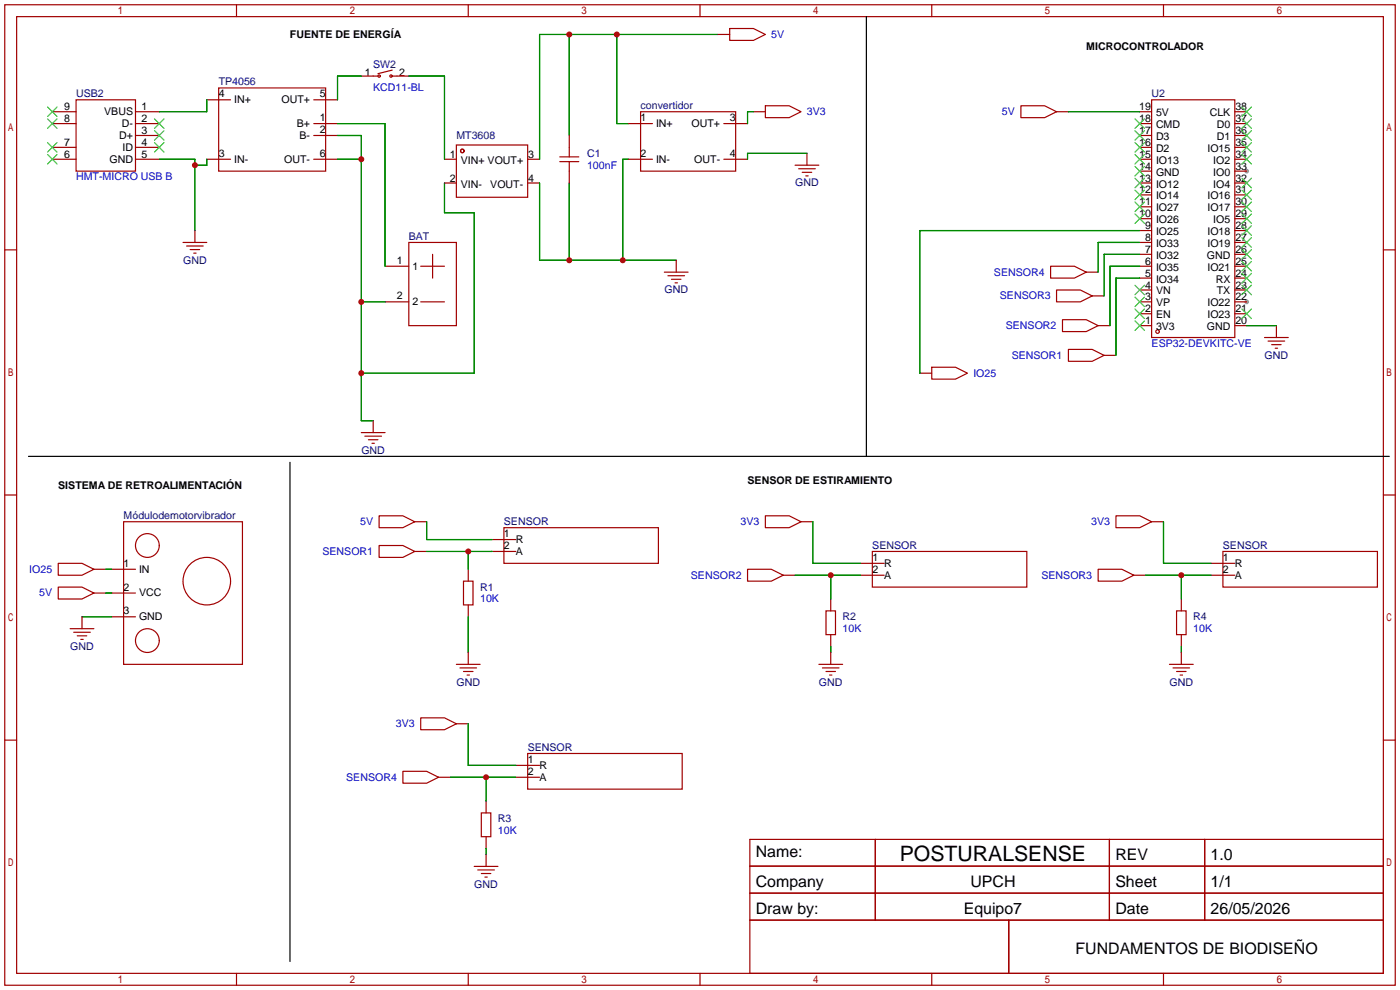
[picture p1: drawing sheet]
<svg xmlns="http://www.w3.org/2000/svg" width="299mm" height="212mm" viewBox="0 0 299 212" stroke-linecap="round" stroke-linejoin="round" font-family="sans-serif">
<g fill="#999">
<circle cx="266.4" cy="64.5" r=".51"/>
<circle cx="266.4" cy="36.6" r=".51"/>
</g>
<g fill="none" stroke="#a10000" stroke-width=".25">
<path d="M1 1h297.2v209.6h-297.2zM3.6 3.6h292.1v204.4h-292.1zM46.7 18.8h22.9v17.8h-22.9zM50.5 1v2.6M77.2 16.3h3.6M83.8 15l-3 .7M83.8 16.3h3.6M100.1 1v2.6M149.6 1v2.6M153.4 7.4h2.6M156 6.1h5l2.6 1.3-2.6 1.2h-5zM199.1 1v2.6"/>
<path d="M248.7 1v2.6M11.2 34h5.1M11.2 31.5h5.1M11.2 26.4h5.1M11.2 23.9h5.1M16.3 21.3h12.7v15.3h-12.7zM29 34h5M29 31.5h5M29 29h5M29 26.4h5M29 23.9h5M44.2 34h5.1"/>
<path d="M44.2 21.3h5.1M67.1 34h5M67.1 29h5M67.1 26.4h5M67.1 21.3h5M95 39.1h2.5M95 34h2.5M97.5 31h15.3v11.2h-15.3zM112.8 39.1h2.5M112.8 34h2.5M119.6 33.5h4.1M119.6 34.5h4.1"/>
<path d="M121.7 29v4.5M121.7 34.5v4.6M134.4 34h5M134.4 26.4h5M136.9 23.9h20.3v12.7h-20.3zM154.7 34h5.1M154.7 26.4h5.1M161 23.9h2.6M163.6 22.6h5.1l2.5 1.3-2.5 1.2h-5.1zM169.9 35.3h5.1M170.7 36.1h3.5M171.4 36.8h2.1"/>
<path d="M172.2 37.6h.5M172.5 32.8v2.5M218.2 22.6h5.1l2.5 1.3-2.5 1.2h-5.1zM225.8 23.9h2.5M243.6 39.1h2.5M243.6 36.6h2.5M243.6 34h2.5M243.6 31.5h2.5M243.6 29h2.5M243.6 26.4h2.5M243.6 23.9h2.5M246.1 21.3h17.8v50.8h-17.8z"/>
<path d="M263.9 39.1h2.5M263.9 36.6h2.5M263.9 34h2.5M263.9 31.5h2.5M263.9 29h2.5M263.9 26.4h2.5M263.9 23.9h2.5M1 53.4h2.6M39.1 51.8h5.1M39.9 52.6h3.5M40.6 53.3h2.1M41.4 54.1h.5"/>
<path d="M41.7 49.3v2.5M82.3 56.9h5.1M87.4 51.8h10.1v17.8h-10.1zM89.9 56.9h5.1M92.5 54.4v5M142 58.2h5.1M142.7 58.9h3.6M143.5 59.7h2M144.5 55.6v2.6M224.5 56.9h5.1l2.6 1.3-2.6 1.2h-5.1zM232.2 58.2h2.5M243.6 59.4h2.5"/>
<path d="M243.6 56.9h2.5M243.6 54.4h2.5M243.6 51.8h2.5M243.6 49.3h2.5M243.6 46.7h2.5M243.6 44.2h2.5M243.6 41.7h2.5M263.9 59.4h2.5M263.9 56.9h2.5M263.9 54.4h2.5M263.9 51.8h2.5M263.9 49.3h2.5"/>
<path d="M263.9 46.7h2.5M263.9 44.2h2.5M263.9 41.7h2.5M295.7 53.4h2.5M82.3 64.5h5.1M89.9 64.5h5.1M144.3 60.5h.5M196.6 79.8h2.5M199.1 78.5h5.1l2.6 1.3-2.6 1.2h-5.1zM225.8 62h5.1l2.5 1.2-2.5 1.3h-5.1zM227.1 68.3h5.1l2.5 1.3-2.5 1.3h-5.1zM228.3 74.7h5.1l2.6 1.2-2.6 1.3h-5.1z"/>
<path d="M233.4 63.2h2.6M234.7 69.6h2.5M236 75.9h2.5M243.6 69.6h2.5M243.6 67.1h2.5M243.6 64.5h2.5M243.6 62h2.5M263.9 69.6h2.5M263.9 67.1h2.5M263.9 64.5h2.5M263.9 62h2.5M270.3 72.1h5"/>
<path d="M271 72.9h3.6M271.8 73.7h2M272.5 74.4h.5M272.8 69.6v2.5M77.2 92.5h5.1M78 93.2h3.5M78.7 94h2.1M79.5 94.7h.5M79.8 89.9v2.6M1 105.8h2.6M26.4 111.5h25.4v30.5h-25.4zM81 110.2h5.1l2.5 1.3-2.5 1.3h-5.1z"/>
<path d="M81 116.6h5.1l2.5 1.3-2.5 1.2h-5.1zM88.6 117.9h2.6M88.6 111.5h2.6M105.2 115.3h5M105.2 117.9h5M107.7 112.8h33v7.6h-33zM163.6 110.2h5.1l2.5 1.3-2.5 1.3h-5.1zM171.2 111.5h2.5M186.4 117.9h33.1v7.6h-33.1zM238.5 110.2h5.1l2.5 1.3-2.5 1.3h-5.1zM246.1 111.5h2.6M261.4 117.9h33v7.6h-33z"/>
<path d="M295.7 105.8h2.5M12.4 125.5h5.1l2.6 1.2-2.6 1.3h-5.1zM12.4 120.4h5.1l2.6 1.3-2.6 1.2h-5.1zM15 134.4h5.1M15.7 135.1h3.6M16.5 135.9h2M17.3 136.7h.5M17.5 131.8v2.6M20.1 121.7h2.5M20.1 126.7h2.5M23.9 121.7h5.1M23.9 126.7h5.1"/>
<path d="M23.9 131.8h5.1M99.1 124.2h2v5.1h-2zM100.1 121.7v2.5M100.1 129.3v2.5M100.1 139.4v2.6M159.8 121.7h5l2.6 1.2-2.6 1.3h-5zM167.4 122.9h2.5M176.5 130.6h2.1v5h-2.1zM177.5 128v2.6M177.5 135.6v2.6M177.5 139.4v2.6M183.9 120.4h5.1"/>
<path d="M183.9 122.9h5.1M234.7 121.7h5.1l2.5 1.2-2.5 1.3h-5.1zM242.3 122.9h2.6M251.5 130.6h2v5h-2zM252.5 128v2.6M252.5 135.6v2.6M252.5 139.4v2.6M258.8 120.4h5.1M258.8 122.9h5.1M1 158.2h2.6M89.9 153.4h5.1l2.5 1.3-2.5 1.3h-5.1zM97.5 142h5.1"/>
<path d="M97.5 154.7h2.6M98.3 142.7h3.6M99.1 143.5h2M99.8 144.3h.5M175 142h5.1M175.8 142.7h3.5M176.5 143.5h2.1M177.3 144.3h.5M249.9 142h5.1M250.7 142.7h3.6M251.5 143.5h2M252.2 144.3h.5"/>
<path d="M295.7 158.2h2.5M86.1 164.8h5.1l2.5 1.3-2.5 1.3h-5.1zM93.7 166.1h2.6M102.9 173.7h2v5.1h-2zM103.9 171.2v2.5M103.9 178.8v2.6M110.2 163.6h5.1M110.2 166.1h5.1M112.8 161h33v7.7h-33zM160.3 179.4h135.4v28.6h-135.4zM187.1 179.4v17.3M237.1 179.4v17.3"/>
<path d="M257.5 179.4v17.3M101.3 185.2h5.1M102.1 185.9h3.6M102.9 186.7h2M103.6 187.5h.5M103.9 182.6v2.6M160.3 185.1h135.4M160.3 190.9h135.4M160.3 196.7h135.4M215.6 196.7v11.3M50.5 208v2.6M100.1 208v2.6"/>
<path d="M149.6 208v2.6M199.1 208v2.6M248.7 208v2.6"/>
<circle cx="81" cy="16.3" r=".25"/>
<circle cx="83.6" cy="16.3" r=".25"/>
<circle cx="98.8" cy="32.3" r=".38"/>
<circle cx="247.4" cy="70.9" r=".38"/>
<circle cx="31.5" cy="116.6" r="2.54"/>
<circle cx="31.5" cy="136.9" r="2.54"/>
<circle cx="44.2" cy="124.2" r="5.1"/>
</g>
<g fill="none" stroke="#3c3" stroke-width=".25">
<path d="M10.2 30.5l2 2M10.2 33l2 2.1M10.2 25.4l2 2M10.2 22.9l2 2M12.2 30.5l-2 2M12.2 33l-2 2.1M12.2 25.4l-2 2M12.2 22.9l-2 2M33 25.4l2.1 2M33 27.9l2.1 2.1M33 30.5l2.1 2M35.1 25.4l-2.1 2"/>
<path d="M35.1 27.9l-2.1 2.1M35.1 30.5l-2.1 2M242.6 38.1l2 2M242.6 35.6l2 2M242.6 33l2 2.1M242.6 30.5l2 2M242.6 27.9l2 2.1M242.6 25.4l2 2M244.6 38.1l-2 2M244.6 35.6l-2 2M244.6 33l-2 2.1M244.6 30.5l-2 2"/>
<path d="M244.6 27.9l-2 2.1M244.6 25.4l-2 2M265.4 38.1l2.1 2M265.4 33l2.1 2.1M265.4 30.5l2.1 2M265.4 27.9l2.1 2.1M265.4 25.4l2.1 2M265.4 22.9l2.1 2M267.5 38.1l-2.1 2M267.5 22.9l-2.1 2M267.5 33l-2.1 2.1M267.5 30.5l-2.1 2"/>
<path d="M267.5 27.9l-2.1 2.1M267.5 25.4l-2.1 2M242.6 45.7l2 2.1M242.6 43.2l2 2M242.6 40.6l2 2.1M244.6 45.7l-2 2.1M244.6 43.2l-2 2M244.6 40.6l-2 2.1M265.4 58.4l2.1 2.1M265.4 50.8l2.1 2M265.4 55.9l2.1 2M265.4 53.3l2.1 2.1"/>
<path d="M265.4 48.3l2.1 2M265.4 45.7l2.1 2.1M265.4 43.2l2.1 2M265.4 40.6l2.1 2.1M267.5 45.7l-2.1 2.1M267.5 43.2l-2.1 2M267.5 40.6l-2.1 2.1M267.5 58.4l-2.1 2.1M267.5 55.9l-2.1 2M267.5 53.3l-2.1 2.1M267.5 50.8l-2.1 2M267.5 48.3l-2.1 2"/>
<path d="M242.6 68.6l2 2M242.6 66l2 2.1M242.6 63.5l2 2M242.6 61l2 2M244.6 68.6l-2 2M244.6 66l-2 2.1M244.6 63.5l-2 2M244.6 61l-2 2M265.4 66l2.1 2.1M265.4 61l2.1 2M267.5 66l-2.1 2.1M267.5 61l-2.1 2"/>
</g>
<path d="M185.2 3.6v93.9M6.1 97.5h290.8M62 98.8v106.7" fill="none" stroke="#000" stroke-width=".25"/>
<g fill="none" stroke="#008700" stroke-width=".25">
<path d="M77.2 16.3h-5.1v5M87.4 16.3h7.6v17.7M121.7 7.4v21.6M131.8 7.4v19h2.6M153.4 7.4h-38.1v26.6M34 34h7.7v15.3M44.2 21.3v2.6h-10.2M44.2 34v1.3h-2.5M72.1 26.4h10.2v30.5M72.1 29h5.1v60.9h2.6M72.1 34h5.1M95 39.1v6.4h6.3v34.3h-24.1"/>
<path d="M115.3 39.1v16.5h29.2M121.7 39.1v16.5M134.4 34h-1.3v21.6M161 23.9h-1.2v2.5M172.5 32.8h-12.7v1.2M228.3 23.9h15.3M243.6 49.3h-47v30.5M243.6 59.4h-5.1v16.5M243.6 56.9h-6.4v12.7M243.6 54.4h-7.6v8.8M243.6 51.8h-8.9v6.4M77.2 64.5h5.1"/>
<path d="M266.4 69.6h6.4M91.2 111.5v3.8h14M91.2 117.9h14M100.1 117.9v3.8M173.7 111.5v8.9h10.2M248.7 111.5v8.9h10.1M17.5 131.8h6.4M22.6 126.7h1.3M22.6 121.7h1.3M100.1 131.8v7.6M169.9 122.9h14M177.5 122.9v5.1"/>
<path d="M177.5 138.2v1.2M244.9 122.9h13.9M252.5 122.9v5.1M252.5 138.2v1.2M100.1 154.7v8.9h10.1M96.3 166.1h13.9M103.9 166.1v5.1M103.9 181.4v1.2"/>
</g>
<g fill="#c00">
<circle cx="77.2" cy="64.5" r=".63"/>
<circle cx="77.2" cy="34" r=".63"/>
<circle cx="77.2" cy="79.8" r=".63"/>
<circle cx="121.7" cy="7.4" r=".63"/>
<circle cx="131.8" cy="7.4" r=".63"/>
<circle cx="121.7" cy="55.6" r=".63"/>
<circle cx="133.1" cy="55.6" r=".63"/>
<circle cx="100.1" cy="117.9" r=".63"/>
<circle cx="41.7" cy="35.3" r=".63"/>
<circle cx="177.5" cy="122.9" r=".63"/>
<circle cx="103.9" cy="166.1" r=".63"/>
<circle cx="252.5" cy="122.9" r=".63"/>
</g>
<text font-size="4.5" x="192.3" y="184.1">POSTURALSENSE</text>
<g font-size="3.4">
<text x="161.5" y="183.3">Name:</text>
<text x="238.4" y="183.8">REV</text>
<text x="258.7" y="183.8">1.0</text>
<text x="161.5" y="189.5">Company</text>
<text x="207.4" y="189.5">UPCH</text>
<text x="238.4" y="189.5">Sheet</text>
<text x="258.7" y="189.5">1/1</text>
<text x="161.5" y="195.3">Draw by:</text>
<text x="206" y="195.3">Equipo7</text>
<text x="238.4" y="195.3">Date</text>
<text x="258.7" y="195.3">26/05/2026</text>
<text x="229.9" y="203.9">FUNDAMENTOS DE BIODISEÑO</text>
</g>
<g font-size="2.3">
<text x="62" y="8.1">FUENTE DE ENERGÍA</text>
<text x="232.2" y="10.6">MICROCONTROLADOR</text>
<text x="78" y="16.2">1</text>
<text x="85.3" y="16.2">2</text>
<text x="13.7" y="23.6">9</text>
<text x="30.2" y="23.6">1</text>
<text x="46.7" y="20.8">4</text>
<text x="50" y="22.1">IN+</text>
<text x="60.2" y="22.1">OUT+</text>
<text x="68.3" y="20.8">5</text>
<text x="243.5" y="23.6">19</text>
<text x="264" y="23.6">38</text>
<text x="13.7" y="26.1">8</text>
<text x="22.3" y="24.6">VBUS</text>
<text x="25.5" y="29.7">D+</text>
<text x="26.1" y="27.1">D-</text>
<text x="30.2" y="26.1">2</text>
<text x="30.2" y="28.6">3</text>
<text x="63.5" y="27.1">B+</text>
<text x="64" y="29.7">B-</text>
<text x="68.3" y="25.9">1</text>
<text x="68.3" y="28.4">2</text>
<text x="136.9" y="25.9">1</text>
<text x="140.2" y="27.1">IN+</text>
<text x="147.8" y="27.1">OUT+</text>
<text x="156" y="25.9">3</text>
<text x="243.5" y="28.6">17</text>
<text x="243.5" y="26.1">18</text>
<text x="247.1" y="29.9">D3</text>
<text x="247.1" y="27.4">CMD</text>
<text x="247.1" y="24.8">5V</text>
<text x="258.6" y="24.8">CLK</text>
<text x="260.1" y="29.9">D1</text>
<text x="260.1" y="27.4">D0</text>
<text x="264" y="28.6">36</text>
<text x="264" y="26.1">37</text>
<text x="13.7" y="31.2">7</text>
<text x="13.7" y="33.7">6</text>
<text x="23.4" y="34.7">GND</text>
<text x="26.2" y="32.2">ID</text>
<text x="30.2" y="31.2">4</text>
<text x="30.2" y="33.7">5</text>
<text x="46.7" y="33.5">3</text>
<text x="50" y="34.8">IN-</text>
<text x="60.8" y="34.8">OUT-</text>
<text x="68.3" y="33.5">6</text>
<text x="96.1" y="33.7">1</text>
<text x="98.5" y="35">VIN+ VOUT+</text>
<text x="112.9" y="33.7">3</text>
<text x="136.9" y="33.5">2</text>
<text x="140.2" y="34.8">IN-</text>
<text x="148.4" y="34.8">OUT-</text>
<text x="156" y="33.5">4</text>
<text x="243.5" y="33.7">15</text>
<text x="243.5" y="31.2">16</text>
<text x="247.1" y="35">IO13</text>
<text x="247.1" y="32.5">D2</text>
<text x="258" y="32.5">IO15</text>
<text x="259.3" y="35">IO2</text>
<text x="264" y="33.7">34</text>
<text x="264" y="31.2">35</text>
<text x="96.1" y="38.8">2</text>
<text x="98.5" y="40.1">VIN-</text>
<text x="104.8" y="40.1">VOUT-</text>
<text x="112.9" y="38.8">4</text>
<text x="243.5" y="41.3">12</text>
<text x="243.5" y="38.8">13</text>
<text x="243.5" y="36.3">14</text>
<text x="247.1" y="40.1">IO12</text>
<text x="247.1" y="37.5">GND</text>
<text x="259.3" y="40.1">IO4</text>
<text x="259.3" y="37.5">IO0</text>
<text x="264" y="41.3">31</text>
<text x="264" y="38.8">32</text>
<text x="264" y="36.3">33</text>
<text x="243.5" y="46.4">10</text>
<text x="243.5" y="43.9">11</text>
<text x="247.1" y="47.7">IO26</text>
<text x="247.1" y="45.2">IO27</text>
<text x="247.1" y="42.6">IO14</text>
<text x="258" y="45.2">IO17</text>
<text x="258" y="42.6">IO16</text>
<text x="259.3" y="47.7">IO5</text>
<text x="264" y="46.4">29</text>
<text x="264" y="43.9">30</text>
<text x="244.7" y="51.5">8</text>
<text x="244.7" y="49">9</text>
<text x="247.1" y="52.8">IO33</text>
<text x="247.1" y="50.2">IO25</text>
<text x="258" y="52.8">IO19</text>
<text x="258" y="50.2">IO18</text>
<text x="264" y="51.5">27</text>
<text x="264" y="49">28</text>
<text x="84.8" y="56.4">1</text>
<text x="88.1" y="57.6">1</text>
<text x="244.7" y="59.1">5</text>
<text x="244.7" y="56.6">6</text>
<text x="244.7" y="54">7</text>
<text x="247.1" y="57.9">IO35</text>
<text x="247.1" y="55.3">IO32</text>
<text x="257.9" y="55.3">GND</text>
<text x="258" y="57.9">IO21</text>
<text x="264" y="59.1">24</text>
<text x="264" y="56.6">25</text>
<text x="264" y="54">26</text>
<text x="84.8" y="64">2</text>
<text x="88.1" y="65.2">2</text>
<text x="244.7" y="64.2">3</text>
<text x="244.7" y="61.7">4</text>
<text x="247.1" y="65.5">VP</text>
<text x="247.1" y="62.9">VN</text>
<text x="247.1" y="60.4">IO34</text>
<text x="258" y="65.5">IO22</text>
<text x="259.8" y="60.4">RX</text>
<text x="260.1" y="62.9">TX</text>
<text x="264" y="64.2">22</text>
<text x="264" y="61.7">23</text>
<text x="244.7" y="69.3">1</text>
<text x="244.7" y="66.7">2</text>
<text x="247.1" y="70.6">3V3</text>
<text x="247.1" y="68">EN</text>
<text x="257.9" y="70.6">GND</text>
<text x="258" y="68">IO23</text>
<text x="264" y="69.3">20</text>
<text x="264" y="66.7">21</text>
<text x="12.4" y="104.6">SISTEMA DE RETROALIMENTACIÓN</text>
<text x="159.8" y="103.3">SENSOR DE ESTIRAMIENTO</text>
<text x="107.7" y="114.8">1</text>
<text x="107.7" y="117.3">2</text>
<text x="110.2" y="116">R</text>
<text x="110.2" y="118.6">A</text>
<text x="186.4" y="119.9">1</text>
<text x="261.4" y="119.9">1</text>
<text x="26.4" y="121.1">1</text>
<text x="29.7" y="122.4">IN</text>
<text x="186.4" y="122.4">2</text>
<text x="189" y="121.1">R</text>
<text x="189" y="123.7">A</text>
<text x="261.4" y="122.4">2</text>
<text x="263.9" y="121.1">R</text>
<text x="263.9" y="123.7">A</text>
<text x="26.4" y="126.2">2</text>
<text x="26.4" y="131.3">3</text>
<text x="29.7" y="127.5">VCC</text>
<text x="29.7" y="132.6">GND</text>
<text x="112.8" y="163">1</text>
<text x="112.8" y="165.6">2</text>
<text x="115.3" y="164.3">R</text>
<text x="115.3" y="166.8">A</text>
</g>
<g font-size="2.3" fill="#00f">
<text x="164.8" y="8.1">5V</text>
<text x="79.8" y="19.5">KCD11-BL</text>
<text x="172.5" y="24.6">3V3</text>
<text x="214.1" y="24.6">5V</text>
<text x="16.3" y="38.6">HMT-MICRO USB B</text>
<text x="125.5" y="36">100nF</text>
<text x="212.4" y="58.9">SENSOR4</text>
<text x="213.7" y="64">SENSOR3</text>
<text x="215" y="70.3">SENSOR2</text>
<text x="216.2" y="76.7">SENSOR1</text>
<text x="246.1" y="74.1">ESP32-DEVKITC-VE</text>
<text x="208" y="80.5">IO25</text>
<text x="77" y="112.2">5V</text>
<text x="158.3" y="112.2">3V3</text>
<text x="233.2" y="112.2">3V3</text>
<text x="68.9" y="118.6">SENSOR1</text>
<text x="6.3" y="122.4">IO25</text>
<text x="147.7" y="123.7">SENSOR2</text>
<text x="222.6" y="123.7">SENSOR3</text>
<text x="8.4" y="127.5">5V</text>
<text x="102.6" y="128.7">10K</text>
<text x="180.1" y="135.1">10K</text>
<text x="255" y="135.1">10K</text>
<text x="84.6" y="155.4">3V3</text>
<text x="74" y="166.8">SENSOR4</text>
<text x="106.4" y="178.3">10K</text>
</g>
<g font-size="2.3" fill="#000080">
<text x="79.8" y="14.4">SW2</text>
<text x="16.3" y="20.8">USB2</text>
<text x="46.7" y="18.3">TP4056</text>
<text x="136.9" y="23.3">convertidor</text>
<text x="246.1" y="20.8">U2</text>
<text x="97.5" y="29.7">MT3608</text>
<text x="125.5" y="33.5">C1</text>
<text x="169.9" y="39.8">GND</text>
<text x="87.4" y="51.3">BAT</text>
<text x="39.1" y="56.4">GND</text>
<text x="142" y="62.7">GND</text>
<text x="270.3" y="76.7">GND</text>
<text x="77.2" y="97">GND</text>
<text x="26.4" y="111">Módulodemotorvibrador</text>
<text x="107.7" y="112.2">SENSOR</text>
<text x="186.4" y="117.3">SENSOR</text>
<text x="261.4" y="117.3">SENSOR</text>
<text x="102.6" y="126.2">R1</text>
<text x="180.1" y="132.6">R2</text>
<text x="255" y="132.6">R4</text>
<text x="15" y="138.9">GND</text>
<text x="97.6" y="146.5">GND</text>
<text x="175" y="146.5">GND</text>
<text x="250" y="146.5">GND</text>
<text x="112.8" y="160.5">SENSOR</text>
<text x="106.4" y="175.7">R3</text>
<text x="101.4" y="189.7">GND</text>
</g>
</svg>
